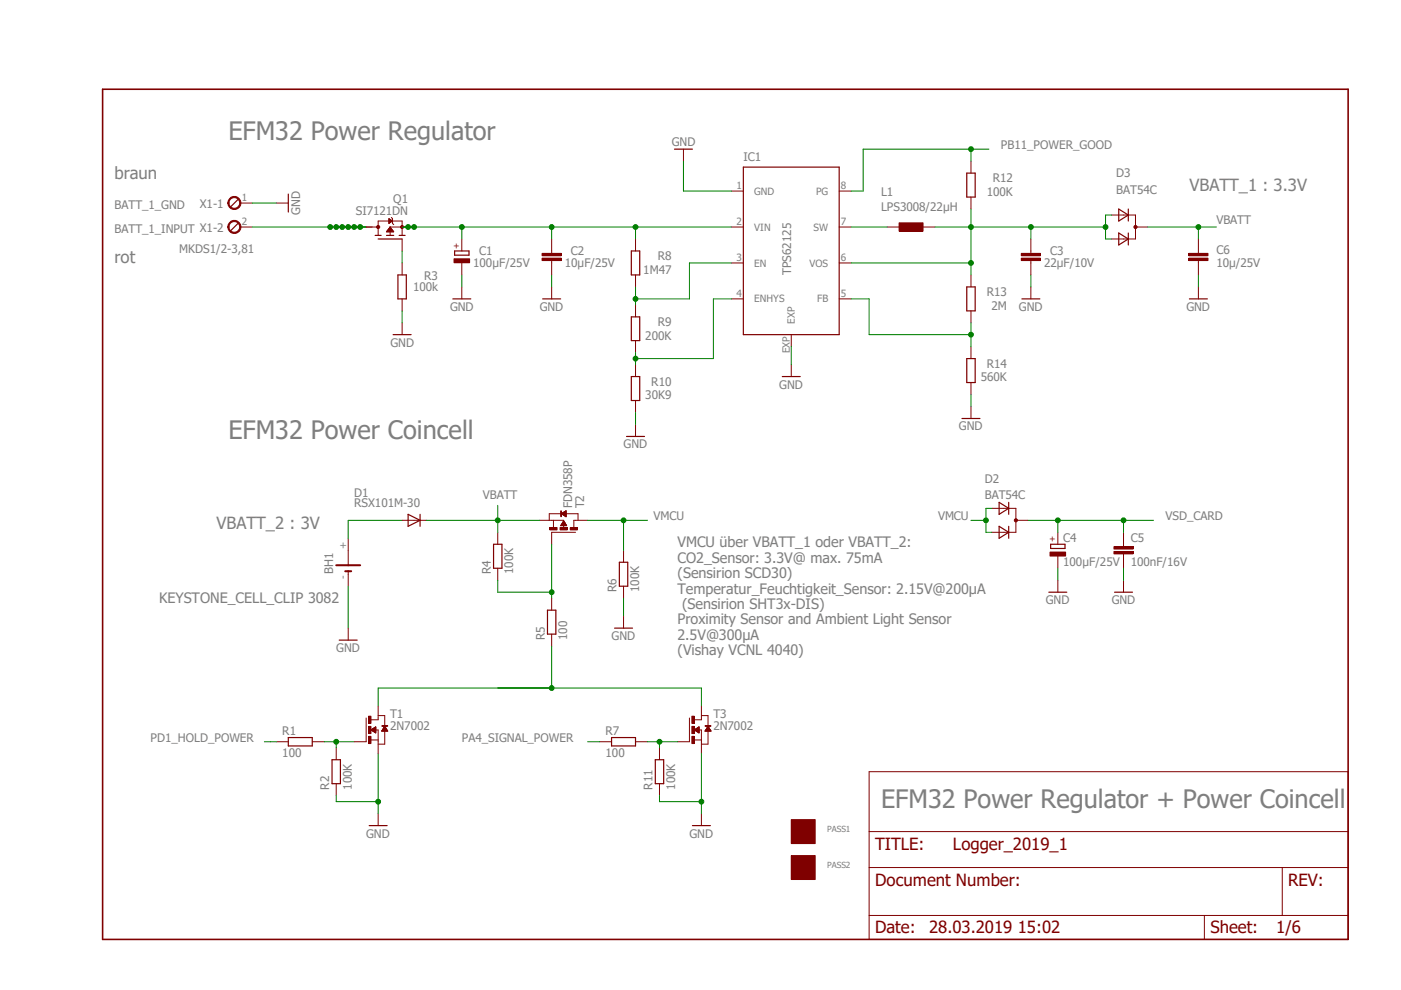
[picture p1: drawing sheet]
<svg xmlns="http://www.w3.org/2000/svg" width="297mm" height="210mm" viewBox="0 0 297 210" stroke-linecap="round" stroke-linejoin="round" font-family="sans-serif">
<path d="M21.8 18.9h264v180.3h-264z" fill="none" stroke="#7f0000" stroke-width=".34"/>
<path d="M58.6 43.1h2.5M85.3 55.8v2.5M85.3 63.4v2.5M85.3 68.5v2.5M184.3 163.6h101.5v35.6h-101.5zM184.3 176.3h101.5M184.3 183.9h101.5M184.3 194.1h101.5M255.4 194.1v5.1M271.9 183.9v10.2" fill="none" stroke="#7f0000" stroke-width=".21"/>
<path d="M61.1 41.1v3.9M84.4 58.3h1.7v5.1h-1.7zM83.4 71h3.8" fill="none" stroke="#7f0000" stroke-width=".25"/>
<circle cx="85.3" cy="48.1" r=".33" fill="#7f0000"/>
<circle cx="85.3" cy="48.1" r=".33" fill="none" stroke="#7f0000" stroke-width=".21"/>
<circle cx="80.2" cy="48.1" r=".33" fill="#7f0000"/>
<g fill="none" stroke="#7f0000" stroke-width=".21">
<path d="M70 48.1h10.2M80.2 49.9v-3h5.1v3M82 49h1.4M82.1 48.9h1.2M82.2 48.8h1M82.3 48.7h.8M82.3 48.6h.8M82.4 48.5h.6M82.5 46.4l.7 .5-.7 .5M82.5 46.4v1M82.5 47.4h.1M82.5 47.3h.1"/>
<path d="M82.5 47.2h.2M82.5 47.1h.3M82.5 47h.5M82.5 46.9h.6M82.5 46.8h.6M82.5 46.7h.5M82.5 46.7h.4M82.5 46.6h.3M82.5 46.5h.1M82.5 46.4h.1M82.5 48.4h.4M82.5 48.3h.3"/>
<path d="M82.6 48.3h.2M82.7 48.1h5.1M82.7 48.1v1.8M82.7 48.1l.8 1h-1.5zM83 46.1l.2 .3v1l.3 .2M85.3 50.7v2.5"/>
<circle cx="80.2" cy="48.1" r=".33"/>
</g>
<path d="M50.5 47.4l-1.6 1.5M79.5 49.9h1.3M80.2 50.7h5.1M82 49.9h1.5M84.6 49.9h1.3" fill="none" stroke="#7f0000" stroke-width=".25"/>
<path d="M48.6 47.2a1.39 1.39 0 0 1 2.3 .2 1.39 1.39 0 0 1-.8 2.1 1.39 1.39 0 0 1-1.8-1.4h.3a1.15 1.15 0 0 1 1.6-.9 1.15 1.15 0 0 1 .2 1.9 1.15 1.15 0 0 1-1.8-.6v-.4h-.3z" fill-rule="evenodd" fill="#7f0000"/>
<path d="M48.6 47.2a1.39 1.39 0 0 1 2.3 .2 1.39 1.39 0 0 1-.8 2.1 1.39 1.39 0 0 1-1.8-1.4h.3a1.15 1.15 0 0 1 1.6-.9 1.15 1.15 0 0 1 .2 1.9 1.15 1.15 0 0 1-1.8-.6v-.4h-.3zM51 48.1h2.5" fill="none" stroke="#7f0000" stroke-width=".21"/>
<path d="M50.5 42.3l-1.6 1.5" fill="none" stroke="#7f0000" stroke-width=".25"/>
<path d="M48.6 42.2a1.39 1.39 0 0 1 2.3 .1 1.39 1.39 0 0 1-.8 2.1 1.39 1.39 0 0 1-1.8-1.3h.3a1.15 1.15 0 0 1 1.6-1 1.15 1.15 0 0 1 .2 1.9 1.15 1.15 0 0 1-1.8-.6v-.3h-.3z" fill-rule="evenodd" fill="#7f0000"/>
<path d="M48.6 42.2a1.39 1.39 0 0 1 2.3 .1 1.39 1.39 0 0 1-.8 2.1 1.39 1.39 0 0 1-1.8-1.3h.3a1.15 1.15 0 0 1 1.6-1 1.15 1.15 0 0 1 .2 1.9 1.15 1.15 0 0 1-1.8-.6v-.3h-.3zM51 43.1h2.5M254.1 53.2v.5M254.1 55.2v.6" fill="none" stroke="#7f0000" stroke-width=".21"/>
<path d="M252 53.7h4.1v.5h-4.1z" fill-rule="evenodd" fill="#7f0000"/>
<path d="M252 53.7h4.1v.5h-4.1z" fill="none" stroke="#7f0000" stroke-width=".21"/>
<path d="M252 54.7h4.1v.5h-4.1z" fill-rule="evenodd" fill="#7f0000"/>
<path d="M252 54.7h4.1v.5h-4.1zM254.1 50.7v2.5M254.1 55.8v2.5M97.9 60.8v2.6M254.1 60.8v2.6" fill="none" stroke="#7f0000" stroke-width=".21"/>
<path d="M96.4 53.2h3v.9h-3zM96 63.4h3.8M252.2 63.4h3.8" fill="none" stroke="#7f0000" stroke-width=".25"/>
<path d="M96.3 54.9h3.3v.8h-3.3z" fill-rule="evenodd" fill="#7f0000"/>
<path d="M96.3 54.9h3.3v.8h-3.3zM97.9 50.7v2.5M97.9 55.8v2.5M117 53.2v.5M117 55.2v.6" fill="none" stroke="#7f0000" stroke-width=".21"/>
<path d="M114.9 54.7h4.1v.5h-4.1z" fill-rule="evenodd" fill="#7f0000"/>
<path d="M114.9 54.7h4.1v.5h-4.1z" fill="none" stroke="#7f0000" stroke-width=".21"/>
<path d="M114.9 53.7h4.1v.5h-4.1z" fill-rule="evenodd" fill="#7f0000"/>
<g fill="none" stroke="#7f0000" stroke-width=".21">
<path d="M144.9 31.6v2.6M205.9 34.2v2.5M114.9 53.7h4.1v.5h-4.1zM117 50.7v2.5M117 55.8v2.5M134.7 50.7v2.5M134.7 58.3v2.5M155.1 48.1h2.5M155.1 55.8h2.5M155.1 40.5h2.5M177.9 48.1h2.6M177.9 55.8h2.6"/>
<path d="M177.9 40.5h2.6M205.9 41.8v2.5M205.9 58.3v2.5M218.6 53.2v.5M218.6 55.2v.6M117 60.8v2.6M134.7 64.6v2.6M134.7 72.2v2.6M134.7 77.3v2.5M155.1 63.4h2.5M167.8 71v2.5M167.8 77.3v2.5"/>
<path d="M177.9 63.4h2.6M205.9 65.9v2.6M205.9 73.5v2.5M134.7 84.9v2.6M134.7 90v2.5M205.9 81.1v2.6"/>
</g>
<path d="M143 31.6h3.8M157.6 35.4h20.3v35.6h-20.3zM205 36.7h1.8v5.1h-1.8zM133.9 53.2h1.7v5.1h-1.7zM115.1 63.4h3.8M133.9 67.2h1.7v5h-1.7zM133.9 79.8h1.7v5.1h-1.7zM165.9 79.8h3.8M205 60.8h1.8v5.1h-1.8zM205 76h1.8v5.1h-1.8zM132.8 92.5h3.8" fill="none" stroke="#7f0000" stroke-width=".25"/>
<path d="M216.5 54.7h4.1v.5h-4.1z" fill-rule="evenodd" fill="#7f0000"/>
<path d="M216.5 54.7h4.1v.5h-4.1z" fill="none" stroke="#7f0000" stroke-width=".21"/>
<path d="M216.5 53.7h4.1v.5h-4.1z" fill-rule="evenodd" fill="#7f0000"/>
<path d="M216.5 53.7h4.1v.5h-4.1zM218.6 50.7v2.5M218.6 55.8v2.5M218.6 60.8v2.6M205.9 86.2v2.5" fill="none" stroke="#7f0000" stroke-width=".21"/>
<path d="M216.7 63.4h3.8M204 88.7h3.8" fill="none" stroke="#7f0000" stroke-width=".25"/>
<path d="M190.6 47.2h5.1v1.8h-5.1z" fill-rule="evenodd" fill="#7f0000"/>
<path d="M188.1 48.1h2.5M190.6 47.2h5.1v1.8h-5.1zM195.7 48.1h2.5" fill="none" stroke="#7f0000" stroke-width=".21"/>
<path d="M167.8 173.8h5v5.1h-5z" fill-rule="evenodd" fill="#7f0000"/>
<path d="M167.8 173.8h5v5.1h-5z" fill="none" stroke="#7f0000" stroke-width=".21"/>
<path d="M167.8 181.4h5v5.1h-5z" fill-rule="evenodd" fill="#7f0000"/>
<path d="M167.8 181.4h5v5.1h-5z" fill="none" stroke="#7f0000" stroke-width=".21"/>
<circle cx="215.4" cy="110.3" r=".33" fill="#7f0000"/>
<g fill="none" stroke="#7f0000" stroke-width=".21">
<path d="M210.3 107.8h5.1v5.1h-5.1M215.4 110.3h2.5"/>
<circle cx="215.4" cy="110.3" r=".33"/>
</g>
<path d="M211.8 106.5l2.1 1.3-2.1 1.3zM211.8 111.6l2.1 1.3-2.1 1.2zM213.9 106.5v2.6M213.9 111.6v2.5M222.8 115.4h3v.9h-3z" fill="none" stroke="#7f0000" stroke-width=".25"/>
<path d="M222.6 117.1h3.3v.8h-3.3z" fill-rule="evenodd" fill="#7f0000"/>
<path d="M222.6 117.1h3.3v.8h-3.3zM224.3 112.9v2.5M224.3 117.9v2.6M238.2 115.4v.5M238.2 117.4v.5" fill="none" stroke="#7f0000" stroke-width=".21"/>
<path d="M236.2 116.9h4v.5h-4z" fill-rule="evenodd" fill="#7f0000"/>
<path d="M236.2 116.9h4v.5h-4z" fill="none" stroke="#7f0000" stroke-width=".21"/>
<path d="M236.2 115.9h4v.5h-4z" fill-rule="evenodd" fill="#7f0000"/>
<path d="M236.2 115.9h4v.5h-4zM238.2 112.9v2.5M238.2 117.9v2.6" fill="none" stroke="#7f0000" stroke-width=".21"/>
<circle cx="240.8" cy="48.1" r=".33" fill="#7f0000"/>
<g fill="none" stroke="#7f0000" stroke-width=".21">
<path d="M235.7 45.6h5v5.1h-5M240.7 48.1h2.6M73.8 114.1v5.7M73.8 121.1v3.2M73.8 133.2v2.5M224.3 123v2.6M238.2 123v2.6"/>
<circle cx="240.8" cy="48.1" r=".33"/>
</g>
<path d="M237.2 44.3l2 1.3-2 1.3zM237.2 49.4l2 1.3-2 1.2zM239.2 44.3v2.6M239.2 49.4v2.5M71.9 135.7h3.8M222.4 125.6h3.8M236.3 125.6h3.8" fill="none" stroke="#7f0000" stroke-width=".25"/>
<path d="M71.3 119.8h5.1M73.2 121.1h1.3" fill="none" stroke="#7f0000" stroke-width=".42"/>
<path d="M120.9 111.8h1.5v.6h-1.5z" fill-rule="evenodd" fill="#7f0000"/>
<path d="M120.9 111.8h1.5v.6h-1.5z" fill="none" stroke="#7f0000" stroke-width=".21"/>
<path d="M118.7 111.8h1.6v.6h-1.6z" fill-rule="evenodd" fill="#7f0000"/>
<path d="M118.7 111.8h1.6v.6h-1.6z" fill="none" stroke="#7f0000" stroke-width=".21"/>
<path d="M116.6 111.8h1.5v.6h-1.5z" fill-rule="evenodd" fill="#7f0000"/>
<path d="M116.6 111.8h1.5v.6h-1.5z" fill="none" stroke="#7f0000" stroke-width=".21"/>
<path d="M118.9 108.3l.1 1.3z" fill-rule="evenodd" fill="#7f0000"/>
<g fill="none" stroke="#7f0000" stroke-width=".21">
<path d="M114.4 110.3h5.1v1.7M117.3 110.3v1.5M118.9 108.3l.1 1.3zM118.9 111.4h1.2M119 111.3l1.1 .1M119 108.9h-2.5v1.4M119 111.3h1.1M119 108.9l1 .7M119 108.9l1-.6v1.3M119 111.2h1M119 109h1M119 108.9h1"/>
<path d="M119.1 111.1l.9 .1M119.1 111.1h.8M119.1 109h.9M119.1 108.8h.9M119.2 111h.7M119.2 110.9l.6 .1M119.2 110.9h.6M119.3 110.8h.5M119.3 109.1h.7M119.3 108.8h.7M119.3 110.8h.4M119.3 110.7h.4"/>
<path d="M119.4 110.7h.3M119.4 109.1h.6M119.4 108.7h.6M119.4 110.6h.2M119.5 110.6h.1M119.5 110.5h.1M119.5 109.2h.5M119.5 108.6h.5M119.5 110.4l.6 1.1h-1.2zM119.5 110.4h.1M119.6 109.3h.4M119.6 108.5h.4"/>
<path d="M119.7 109.3h.3M119.7 108.5h.3M119.8 109.4h.2M119.8 108.5h.2M119.8 109.5h.2M119.9 108.9h2.7v1.4M119.9 108.4h.1M119.9 109.5h.1M120 108.3h.1M120 109.6h.1M122 112.9h-5v2.5M124.6 110.3h-2.9v1.5"/>
<path d="M77.6 152.2v5.1M78.7 156.9h1.5M79.7 154.8h.5v2.5M80.2 152.2v.4h-1.5M80.2 151.7h1.4v2.3M81.6 155v2.8h-1.4"/>
</g>
<path d="M78.1 151.8h.6v1.6h-.6z" fill-rule="evenodd" fill="#7f0000"/>
<path d="M78.1 151.8h.6v1.6h-.6z" fill="none" stroke="#7f0000" stroke-width=".21"/>
<path d="M78.1 154h.6v1.5h-.6z" fill-rule="evenodd" fill="#7f0000"/>
<path d="M78.1 154h.6v1.5h-.6z" fill="none" stroke="#7f0000" stroke-width=".21"/>
<path d="M78.1 156.1h.6v1.5h-.6z" fill-rule="evenodd" fill="#7f0000"/>
<path d="M78.1 156.1h.6v1.5h-.6z" fill="none" stroke="#7f0000" stroke-width=".21"/>
<path d="M80.9 153.9l1.3 .1z" fill-rule="evenodd" fill="#7f0000"/>
<g fill="none" stroke="#7f0000" stroke-width=".21">
<path d="M85.3 110.3h5M105.5 112.9v2.5M132.2 116.7v2.5M105.5 120.5v2.5M117 126.8v2.6M117 134.5v2.5M132.2 124.3v2.5M132.2 130.6v2.6M58.6 157.3h2.5M66.2 157.3h2.5M71.3 158.5v2.6M75.1 157.3h2.5"/>
<path d="M78.7 154.8l1-.7v1.3zM78.7 154.7h1M78.7 154.8h1M78.8 154.9h.9M78.9 154.6h.8M78.9 154.9h.8M79 155h.7M79 154.5h.7M79.1 155.1h.6M79.2 154.4h.5M79.3 155.2h.4M79.3 154.3h.4"/>
<path d="M79.4 155.2h.3M79.4 154.3h.3M79.5 155.2h.2M79.5 154.2h.2M79.5 155.3h.2M79.6 155.4h.1M79.6 154.1h.1M80.2 149.7v2.5M80.2 157.3v2.5M80.9 153.9l1.3 .1zM80.9 155h1.3M80.9 154.9h1.3"/>
<path d="M81 154.9h1.1M81.1 154.8h1M81.1 154.7h.9M81.2 154.6h.8M81.2 154.6h.7M81.2 154.5h.7M81.3 154.4h.5M81.3 154.3h.5M81.4 154.3h.3M81.4 154.2h.3M81.4 154.1h.3M81.5 154.1h.1"/>
<path d="M81.6 154l.6 1h-1.3zM146.2 152.2v5.1M147.2 156.9h1.5M148.2 154.8h.5v2.5M148.7 152.2v.4h-1.5M148.7 151.7h1.4v2.3M150.1 155v2.8h-1.4M71.3 166.2v2.5M80.2 172.5v2.5"/>
</g>
<path d="M86.5 109.1l2.6 1.2-2.6 1.3zM89.1 109.1v2.5M104.6 115.4h1.8v5.1h-1.8zM131.3 119.2h1.8v5.1h-1.8zM116.1 129.4h1.8v5.1h-1.8zM130.3 133.2h3.8M61.1 156.4h5.1v1.8h-5.1zM70.4 161.1h1.8v5.1h-1.8zM78.3 175h3.8" fill="none" stroke="#7f0000" stroke-width=".25"/>
<path d="M146.7 151.8h.5v1.6h-.5z" fill-rule="evenodd" fill="#7f0000"/>
<path d="M146.7 151.8h.5v1.6h-.5z" fill="none" stroke="#7f0000" stroke-width=".21"/>
<path d="M146.7 154h.5v1.5h-.5z" fill-rule="evenodd" fill="#7f0000"/>
<path d="M146.7 154h.5v1.5h-.5z" fill="none" stroke="#7f0000" stroke-width=".21"/>
<path d="M146.7 156.1h.5v1.5h-.5z" fill-rule="evenodd" fill="#7f0000"/>
<path d="M146.7 156.1h.5v1.5h-.5z" fill="none" stroke="#7f0000" stroke-width=".21"/>
<path d="M149.5 153.9l1.2 .1z" fill-rule="evenodd" fill="#7f0000"/>
<g fill="none" stroke="#7f0000" stroke-width=".21">
<path d="M127.1 157.3h2.6M134.7 157.3h2.6M139.8 158.5v2.6M143.6 157.3h2.6M147.2 154.8l1-.7v1.3zM147.2 154.7h1M147.3 154.8h.9M147.3 154.7h.9M147.4 154.9h.8M147.4 154.6h.8M147.5 154.9h.7M147.5 154.6h.7"/>
<path d="M147.6 155h.6M147.6 154.5h.6M147.7 155.1h.5M147.8 154.4h.4M147.8 155.2h.4M147.9 154.3h.3M147.9 155.2h.3M148 155.2h.2M148 154.2h.2M148.1 155.3h.1M148.1 154.2h.1M148.2 155.4h.1"/>
<path d="M148.2 154.1h.1M148.7 149.7v2.5M148.7 157.3v2.5M149.5 153.9l1.2 .1zM149.5 155h1.2M149.5 154.9h1.2M149.6 154.9h1.1M149.6 154.8h1M149.6 154.7h1M149.7 154.6l.9 .1M149.7 154.6h.8M149.8 154.6h.6"/>
<path d="M149.8 154.4l.6 .1M149.9 154.4h.5M149.9 154.3h.4M149.9 154.2h.4M150 154.2h.2M150 154.1h.2M150.1 154.1h.1M150.1 154l.6 1h-1.2zM139.8 166.2v2.5M148.7 172.5v2.5"/>
</g>
<path d="M129.7 156.4h5v1.8h-5zM138.9 161.1h1.8v5.1h-1.8zM146.8 175h3.8" fill="none" stroke="#7f0000" stroke-width=".25"/>
<g fill="none" stroke="#007f00" stroke-width=".21">
<path d="M144.9 34.2v6.3h10.2M53.5 43.1h5.1M97.9 58.3v2.5M117 58.3v2.5M218.6 58.3v2.5M254.1 58.3v2.5M85.3 65.9v2.6M167.8 73.5v3.8M134.7 87.5v2.5M205.9 83.7v2.5M73.8 124.3v8.9M224.3 120.5v2.5"/>
<path d="M238.2 120.5v2.5M80.2 159.8v12.7M71.3 168.7v1.3h8.9"/>
</g>
<circle cx="80.2" cy="170" r=".51" fill="#007f00"/>
<g fill="none" stroke="#007f00" stroke-width=".21">
<path d="M132.2 126.8v3.8M148.7 159.8v12.7M139.8 168.7v1.3h8.9"/>
<circle cx="80.2" cy="170" r=".51"/>
</g>
<circle cx="148.7" cy="170" r=".51" fill="#007f00"/>
<g fill="none" stroke="#007f00" stroke-width=".21">
<path d="M70 48.1h1.3"/>
<circle cx="148.7" cy="170" r=".51"/>
</g>
<circle cx="70" cy="48.1" r=".51" fill="#007f00"/>
<g fill="none" stroke="#007f00" stroke-width=".21">
<path d="M71.3 48.1h1.3"/>
<circle cx="70" cy="48.1" r=".51"/>
</g>
<circle cx="71.3" cy="48.1" r=".51" fill="#007f00"/>
<g fill="none" stroke="#007f00" stroke-width=".21">
<path d="M72.6 48.1h1.2"/>
<circle cx="71.3" cy="48.1" r=".51"/>
</g>
<circle cx="72.6" cy="48.1" r=".51" fill="#007f00"/>
<g fill="none" stroke="#007f00" stroke-width=".21">
<path d="M73.8 48.1h1.3"/>
<circle cx="72.6" cy="48.1" r=".51"/>
</g>
<circle cx="73.8" cy="48.1" r=".51" fill="#007f00"/>
<g fill="none" stroke="#007f00" stroke-width=".21">
<path d="M75.1 48.1h1.3"/>
<circle cx="73.8" cy="48.1" r=".51"/>
</g>
<circle cx="75.1" cy="48.1" r=".51" fill="#007f00"/>
<g fill="none" stroke="#007f00" stroke-width=".21">
<path d="M76.4 48.1h1.2"/>
<circle cx="75.1" cy="48.1" r=".51"/>
</g>
<circle cx="76.4" cy="48.1" r=".51" fill="#007f00"/>
<g fill="none" stroke="#007f00" stroke-width=".21">
<path d="M53.5 48.1h16.5M85.3 53.2v2.6"/>
<circle cx="76.4" cy="48.1" r=".51"/>
</g>
<circle cx="87.8" cy="48.1" r=".51" fill="#007f00"/>
<g fill="none" stroke="#007f00" stroke-width=".21">
<path d="M85.3 48.1h2.5"/>
<circle cx="87.8" cy="48.1" r=".51"/>
</g>
<circle cx="86.5" cy="48.1" r=".51" fill="#007f00"/>
<g fill="none" stroke="#007f00" stroke-width=".21">
<path d="M87.8 48.1h46.9v2.6M97.9 48.1v2.6M117 48.1v2.6"/>
<circle cx="86.5" cy="48.1" r=".51"/>
</g>
<circle cx="117" cy="48.1" r=".51" fill="#007f00"/>
<g fill="none" stroke="#007f00" stroke-width=".21">
<path d="M134.7 48.1h20.4"/>
<circle cx="117" cy="48.1" r=".51"/>
</g>
<circle cx="134.7" cy="48.1" r=".51" fill="#007f00"/>
<circle cx="134.7" cy="48.1" r=".51" fill="none" stroke="#007f00" stroke-width=".21"/>
<circle cx="97.9" cy="48.1" r=".51" fill="#007f00"/>
<g fill="none" stroke="#007f00" stroke-width=".21">
<path d="M155.1 55.8h-8.9v7.6h-11.5M134.7 60.8v3.8"/>
<circle cx="97.9" cy="48.1" r=".51"/>
</g>
<circle cx="134.7" cy="63.4" r=".51" fill="#007f00"/>
<g fill="none" stroke="#007f00" stroke-width=".21">
<path d="M134.7 74.8v2.5M151.3 63.4v12.6h-16.6"/>
<circle cx="134.7" cy="63.4" r=".51"/>
</g>
<circle cx="134.7" cy="76" r=".51" fill="#007f00"/>
<g fill="none" stroke="#007f00" stroke-width=".21">
<path d="M205.9 31.6v2.6M209.7 31.6h-26.7v8.9h-2.5M180.5 48.1h7.6M151.3 63.4h3.8"/>
<circle cx="134.7" cy="76" r=".51"/>
</g>
<circle cx="205.9" cy="31.6" r=".51" fill="#007f00"/>
<g fill="none" stroke="#007f00" stroke-width=".21">
<path d="M184.3 63.4v7.6h21.6M205.9 68.5v5"/>
<circle cx="205.9" cy="31.6" r=".51"/>
</g>
<circle cx="205.9" cy="71" r=".51" fill="#007f00"/>
<g fill="none" stroke="#007f00" stroke-width=".21">
<path d="M198.2 48.1h7.7M180.5 63.4h3.8"/>
<circle cx="205.9" cy="71" r=".51"/>
</g>
<circle cx="205.9" cy="48.1" r=".51" fill="#007f00"/>
<g fill="none" stroke="#007f00" stroke-width=".21">
<path d="M218.6 48.1v2.6"/>
<circle cx="205.9" cy="48.1" r=".51"/>
</g>
<circle cx="218.6" cy="48.1" r=".51" fill="#007f00"/>
<g fill="none" stroke="#007f00" stroke-width=".21">
<path d="M205.9 48.1h28.5M205.9 44.3v14"/>
<circle cx="218.6" cy="48.1" r=".51"/>
</g>
<circle cx="205.9" cy="55.8" r=".51" fill="#007f00"/>
<g fill="none" stroke="#007f00" stroke-width=".21">
<path d="M180.5 55.8h25.4M235.7 45.6h-1.3v5.1h1.3"/>
<circle cx="205.9" cy="55.8" r=".51"/>
</g>
<circle cx="234.4" cy="48.1" r=".51" fill="#007f00"/>
<g fill="none" stroke="#007f00" stroke-width=".21">
<path d="M217.9 110.3h20.3v2.6M224.3 110.3v2.6"/>
<circle cx="234.4" cy="48.1" r=".51"/>
</g>
<circle cx="224.3" cy="110.3" r=".51" fill="#007f00"/>
<g fill="none" stroke="#007f00" stroke-width=".21">
<path d="M238.2 110.3h6.4"/>
<circle cx="224.3" cy="110.3" r=".51"/>
</g>
<circle cx="238.2" cy="110.3" r=".51" fill="#007f00"/>
<g fill="none" stroke="#007f00" stroke-width=".21">
<path d="M68.7 157.3h6.4M71.3 157.3v1.2"/>
<circle cx="238.2" cy="110.3" r=".51"/>
</g>
<circle cx="71.3" cy="157.3" r=".51" fill="#007f00"/>
<g fill="none" stroke="#007f00" stroke-width=".21">
<path d="M117 115.4v11.4M105.5 123v2.6h11.5"/>
<circle cx="71.3" cy="157.3" r=".51"/>
</g>
<circle cx="117" cy="125.6" r=".51" fill="#007f00"/>
<g fill="none" stroke="#007f00" stroke-width=".21">
<path d="M85.3 110.3h-11.5v3.8M56 157.3h2.6M137.3 157.3h6.3M139.8 157.3v1.2"/>
<circle cx="117" cy="125.6" r=".51"/>
</g>
<circle cx="139.8" cy="157.3" r=".51" fill="#007f00"/>
<g fill="none" stroke="#007f00" stroke-width=".21">
<path d="M117 137v8.9M80.2 149.7v-3.8h68.5v3.8"/>
<circle cx="139.8" cy="157.3" r=".51"/>
</g>
<circle cx="117" cy="145.9" r=".51" fill="#007f00"/>
<g fill="none" stroke="#007f00" stroke-width=".21">
<path d="M243.3 48.1h14.6M254.1 48.1v2.6"/>
<circle cx="117" cy="145.9" r=".51"/>
</g>
<circle cx="254.1" cy="48.1" r=".51" fill="#007f00"/>
<g fill="none" stroke="#007f00" stroke-width=".21">
<path d="M90.3 110.3h24.1M105.5 110.3v2.6"/>
<circle cx="254.1" cy="48.1" r=".51"/>
</g>
<circle cx="105.5" cy="110.3" r=".51" fill="#007f00"/>
<g fill="none" stroke="#007f00" stroke-width=".21">
<path d="M105.5 107.1v3.2M124.6 110.3h12.7M132.2 110.3v6.4"/>
<circle cx="105.5" cy="110.3" r=".51"/>
</g>
<circle cx="132.2" cy="110.3" r=".51" fill="#007f00"/>
<g fill="none" stroke="#007f00" stroke-width=".21">
<path d="M205.9 110.3h3.1M210.3 107.8h-1.3v5.1h1.3"/>
<circle cx="132.2" cy="110.3" r=".51"/>
</g>
<circle cx="209" cy="110.3" r=".51" fill="#007f00"/>
<g fill="none" stroke="#007f00" stroke-width=".21">
<path d="M124.6 157.3h2.5"/>
<circle cx="209" cy="110.3" r=".51"/>
</g>
<g font-size="5.4" fill="#7f7f7f">
<text x="48.4" y="29.7">EFM32 Power Regulator</text>
<text x="48.4" y="93.2">EFM32 Power Coincell</text>
<text x="186.8" y="171.2">EFM32 Power Regulator + Power Coincell</text>
</g>
<g font-size="3.6" fill="#7f7f7f">
<text x="24.3" y="38">braun</text>
<text x="252.2" y="40.5">VBATT_1 : 3.3V</text>
<text x="24.3" y="55.8">rot</text>
<text x="45.9" y="112.2">VBATT_2 : 3V</text>
</g>
<g font-size="3.6" fill="#7f0000">
<text x="185.5" y="180.1">TITLE:</text>
<text x="202.1" y="180.1">Logger_2019_1</text>
<text x="185.5" y="187.7">Document Number:</text>
<text x="273.1" y="187.7">REV:</text>
<text x="185.5" y="197.9">Date:</text>
<text x="197" y="197.9">28.03.2019 15:02</text>
<text x="256.6" y="197.9">Sheet:</text>
<text x="270.6" y="197.9">1/6</text>
</g>
<g font-size="3" fill="#7f7f7f">
<text x="143.6" y="116.1">VMCU über VBATT_1 oder VBATT_2:</text>
<text x="143.6" y="119.3">CO2_Sensor: 3.3V@ max. 75mA</text>
<text x="143.6" y="125.9">Temperatur_Feuchtigkeit_Sensor: 2.15V@200µA</text>
<text x="143.6" y="122.6">(Sensirion SCD30)</text>
<text x="33.7" y="127.8">KEYSTONE_CELL_CLIP 3082</text>
<text x="144.6" y="129.1">(Sensirion SHT3x-DIS)</text>
<text x="143.6" y="132.4">Proximity Sensor and Ambient Light Sensor</text>
<text x="143.6" y="135.6">2.5V@300µA</text>
<text x="143.6" y="138.9">(Vishay VCNL 4040)</text>
</g>
<g font-size="2.5" fill="#7f7f7f">
<text x="142.4" y="30.9">GND</text>
<text x="157.6" y="34.2">IC1</text>
<text x="212.2" y="31.6">PB11_POWER_GOOD</text>
<text x="186.8" y="41.7">L1</text>
<text x="209.2" y="41.5">100K</text>
<text x="210.5" y="38.7">R12</text>
<text x="236.7" y="41.1">BAT54C</text>
<text x="236.7" y="37.6">D3</text>
<text x="24.3" y="44.3">BATT_1_GND</text>
<text x="42.4" y="44.2">X1-1</text>
<text x="63.7" y="45.6" transform="rotate(-90 63.7 45.6)">GND</text>
<text x="75.4" y="45.6">SI7121DN</text>
<text x="83.4" y="43.1">Q1</text>
<text x="186.8" y="44.7">LPS3008/22µH</text>
<text x="257.9" y="47.5">VBATT</text>
<text x="24.3" y="49.4">BATT_1_INPUT X1-2</text>
<text x="38" y="53.6">MKDS1/2-3,81</text>
<text x="101.6" y="54">C1</text>
<text x="257.9" y="53.8">C6</text>
<text x="90" y="59.3">R3</text>
<text x="100.3" y="56.5">100µF/25V</text>
<text x="119.8" y="56.6">10µF/25V</text>
<text x="121" y="54.1">C2</text>
<text x="136.4" y="58">1M47</text>
<text x="139.4" y="55.2">R8</text>
<text x="167.8" y="58.3" transform="rotate(-90 167.8 58.3)">TPS62125</text>
<text x="221.4" y="56.6">22µF/10V</text>
<text x="222.6" y="54.1">C3</text>
<text x="257.9" y="56.6">10µ/25V</text>
<text x="87.6" y="61.6">100k</text>
<text x="95.4" y="65.9">GND</text>
<text x="114.4" y="65.9">GND</text>
<text x="209.2" y="62.8">R13</text>
<text x="210.2" y="65.7">2M</text>
<text x="216" y="65.9">GND</text>
<text x="251.5" y="65.9">GND</text>
<text x="139.4" y="69.2">R9</text>
<text x="82.8" y="73.5">GND</text>
<text x="136.8" y="72">200K</text>
<text x="138.1" y="81.9">R10</text>
<text x="165.2" y="82.4">GND</text>
<text x="207.9" y="80.9">560K</text>
<text x="209.2" y="78.1">R14</text>
<text x="136.8" y="84.7">30K9</text>
<text x="132.2" y="95.1">GND</text>
<text x="203.3" y="91.3">GND</text>
<text x="75.1" y="107.6">RSX101M-30</text>
<text x="75.1" y="105.4">D1</text>
<text x="102.4" y="105.9">VBATT</text>
<text x="121.3" y="107.8" transform="rotate(-90 121.3 107.8)">FDN358P</text>
<text x="123.8" y="107.8" transform="rotate(-90 123.8 107.8)">T2</text>
<text x="208.8" y="105.9">BAT54C</text>
<text x="208.8" y="102.3">D2</text>
<text x="138.6" y="110.3">VMCU</text>
<text x="198.9" y="110.3">VMCU</text>
<text x="247.1" y="110.3">VSD_CARD</text>
<text x="225.4" y="114.9">C4</text>
<text x="239.7" y="115">C5</text>
<text x="70.7" y="121.8" transform="rotate(-90 70.7 121.8)">BH1</text>
<text x="104.1" y="121.8" transform="rotate(-90 104.1 121.8)">R4</text>
<text x="108.8" y="121.8" transform="rotate(-90 108.8 121.8)">100K</text>
<text x="130.7" y="125.6" transform="rotate(-90 130.7 125.6)">R6</text>
<text x="135.5" y="125.6" transform="rotate(-90 135.5 125.6)">100K</text>
<text x="225.4" y="120">100µF/25V</text>
<text x="239.7" y="120.1">100nF/16V</text>
<text x="221.7" y="128.1">GND</text>
<text x="235.7" y="128.1">GND</text>
<text x="115.5" y="135.7" transform="rotate(-90 115.5 135.7)">R5</text>
<text x="120.3" y="135.7" transform="rotate(-90 120.3 135.7)">100</text>
<text x="129.7" y="135.7">GND</text>
<text x="71.3" y="138.3">GND</text>
<text x="59.9" y="155.8">R1</text>
<text x="82.7" y="152.2">T1</text>
<text x="82.7" y="154.8">2N7002</text>
<text x="128.4" y="155.8">R7</text>
<text x="151.3" y="152.2">T3</text>
<text x="151.3" y="154.8">2N7002</text>
<text x="31.9" y="157.3">PD1_HOLD_POWER</text>
<text x="59.9" y="160.6">100</text>
<text x="97.9" y="157.3">PA4_SIGNAL_POWER</text>
<text x="128.4" y="160.6">100</text>
<text x="69.8" y="167.4" transform="rotate(-90 69.8 167.4)">R2</text>
<text x="74.6" y="167.4" transform="rotate(-90 74.6 167.4)">100K</text>
<text x="138.3" y="167.4" transform="rotate(-90 138.3 167.4)">R11</text>
<text x="143.1" y="167.4" transform="rotate(-90 143.1 167.4)">100K</text>
<text x="77.6" y="177.6">GND</text>
<text x="146.2" y="177.6">GND</text>
</g>
<g font-size="2.1" fill="#7f7f7f">
<text x="156.1" y="40.1">1</text>
<text x="159.9" y="41.3">GND</text>
<text x="173" y="41.3">PG</text>
<text x="178.3" y="40.1">8</text>
<text x="51.3" y="47.8">2</text>
<text x="51.3" y="42.7">1</text>
<text x="156.1" y="47.8">2</text>
<text x="178.3" y="47.8">7</text>
<text x="159.9" y="48.9">VIN</text>
<text x="172.5" y="48.9">SW</text>
<text x="156.1" y="55.4">3</text>
<text x="159.9" y="56.5">EN</text>
<text x="171.7" y="56.5">VOS</text>
<text x="178.3" y="55.4">6</text>
<text x="156.1" y="63">4</text>
<text x="159.9" y="64.1">ENHYS</text>
<text x="173.3" y="64.1">FB</text>
<text x="178.3" y="63">5</text>
<text x="168.5" y="68.6" transform="rotate(-90 168.5 68.6)">EXP</text>
<text x="167.4" y="74.9" transform="rotate(-90 167.4 74.9)">EXP</text>
<text x="73.4" y="116.3" transform="rotate(-90 73.4 116.3)">+</text>
<text x="73.4" y="122.9" transform="rotate(-90 73.4 122.9)">-</text>
</g>
<g font-size="1.8" fill="#7f0000">
<text x="97.4" y="52.8" transform="rotate(-90 97.4 52.8)">+</text>
<text x="223.7" y="115" transform="rotate(-90 223.7 115)">+</text>
</g>
<g font-size="1.8" fill="#7f7f7f">
<text x="175.4" y="176.3">PASS1</text>
<text x="175.4" y="183.9">PASS2</text>
</g>
</svg>
